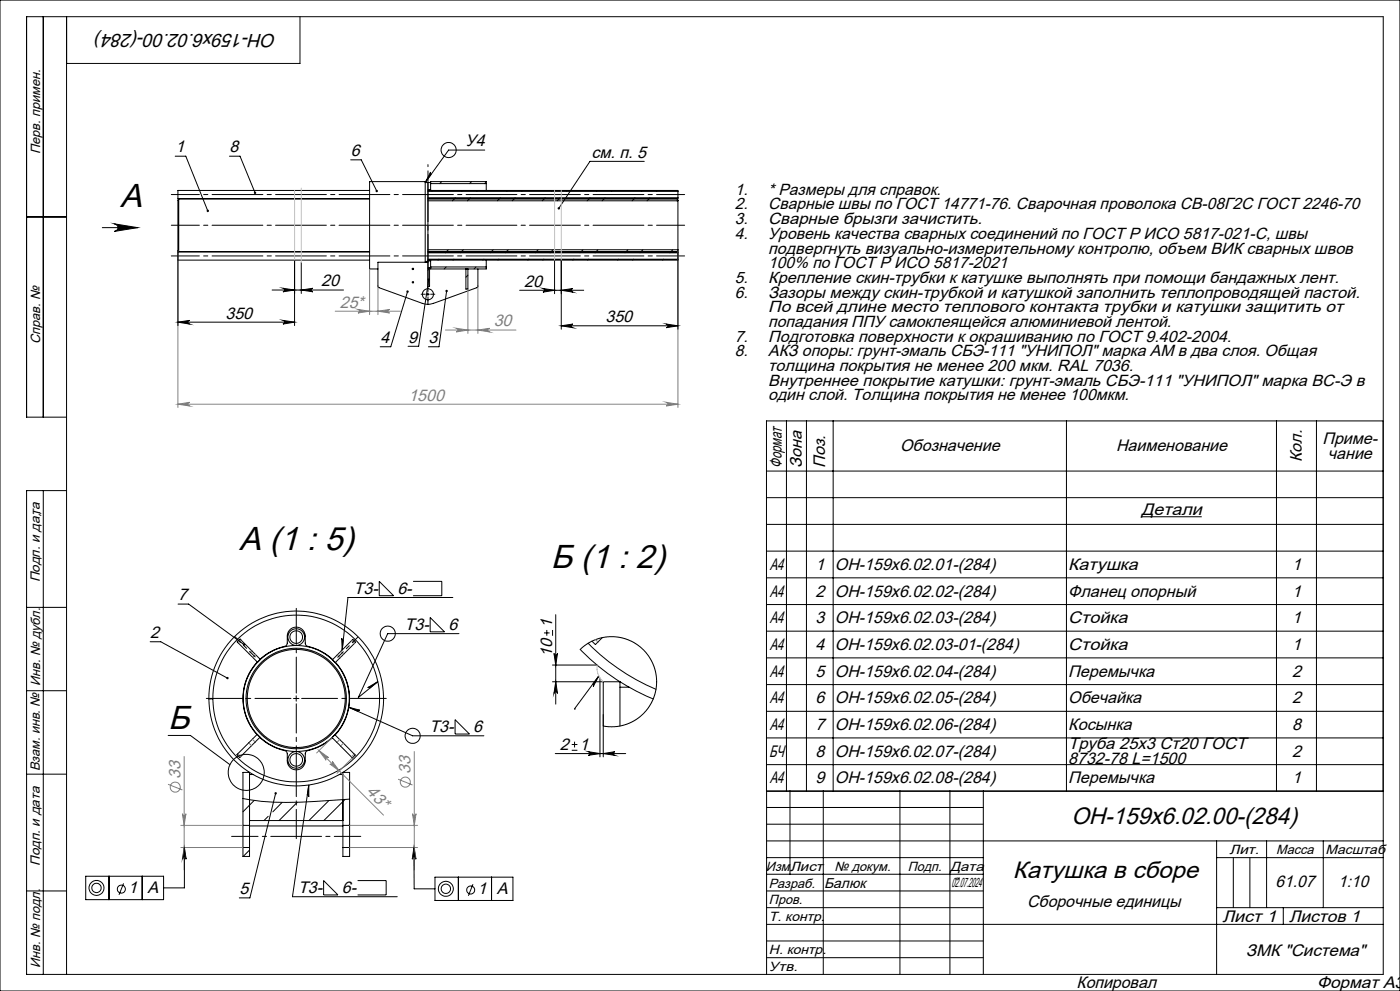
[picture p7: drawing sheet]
<svg xmlns="http://www.w3.org/2000/svg" width="420mm" height="297mm" viewBox="0 0 420 297" stroke-linecap="round" stroke-linejoin="round" font-family="sans-serif">
<g fill="none" stroke="#000" stroke-width=".3">
<path d="M0 0h420v297h-420zM13 5v120M20 5v287M90 5v14h-70M52.6 46.8h3.1l6.6 16.4M53.6 59.6v15.9l-.2-.4v-15.1zM68.8 46.8h3.2l4.5 11M105.2 47.9h3.2l4.6 9.4M110.9 57.1h-57.5v2.5h57.5M128.4 54.7v23.6M128.4 57.1h75v.3M128.4 57.4h75"/>
<path d="M128.4 59.3h75M128.4 56.8h.8M129.2 56.8v.3M129.2 55h16.7M129.2 51.6l-.1 .4 .2 .3-1.7 2.4zM129.9 57.1l-.4 .3M132.5 54.4l-.6 .6M136.6 59.3l-.9 .9M138.8 57.1l-.3 .3M141.1 59.3l-.9 .9M141.5 54.4l-.6 .6M143.3 57.1l-.3 .3"/>
<path d="M145.4 45h-10.8l-7 9.7h1.6M145.9 55v2.1M145.9 55v-.6h-16.7v2.4M145.9 54.5l-.5 .5M150.1 59.3l-.9 .9M152.3 57.1l-.3 .3M154.6 59.3l-.9 .9M156.8 57.1l-.3 .3M163.5 59.3l-.8 .9M165.8 57.1l-.3 .3M168.1 59.3l-1 .9M170.3 57.1l-.3 .3"/>
<path d="M177 59.3l-.9 .9M179.2 57.1l-.3 .3M181.5 59.3l-.9 .9M183.7 57.1l-.3 .3M190.5 59.3l-.9 .9M192.7 57.1l-.3 .3M193.3 48.4h-16.3l-9.4 14M195 59.3l-.9 .9M197.2 57.1l-.3 .3M203.1 59.6l.3 .6M203.3 59.9l-.2 .3M203.4 57.4v1.9"/>
<path d="M203.4 59.3v.3h-75M8 65h12M30.7 68.2h10.6M34.3 67.1l7 1.1-7 1.2a1.13 1.13 0 0 0 1.1-1.2 1.13 1.13 0 0 0-1.1-1.1zM53.4 75.1v22.5M88.4 78v19.6M90.4 78.7v9.2M110.9 75.5h-57.5v2.5h57.5M127.6 78.6v-24.2h-16.7v26.2h2.5M128.4 78.3v8.2M128.4 75.8h75v1.9h-75M128.4 78.6h-15v7.3l.2 .2 13.1 4.8 1.7 .3"/>
<path d="M128.4 78h75M128.4 75.5h75M128.4 78.3h-.3v.3M128.4 78.2h.8M128.4 60.2h75M128.4 74.9h75M129.2 78v.2M129.2 78.2v2.4h16.7v-.6M131.7 77.7l-.3 .3M134.5 74.9l-.9 .9M136.2 77.7l-.3 .3M139 74.9l-.9 .9"/>
<path d="M145.2 77.7l-.3 .3M145.9 78v2M148 74.9l-.9 .9M149.6 77.7l-.2 .3M152.5 74.9l-.9 .9M158.6 77.7l-.3 .3M161.4 74.9l-.9 .9M163.1 77.7l-.3 .3M165.9 74.9l-.9 .9M166.4 78v10M168.4 78v20.7M172.1 77.7l-.3 .3"/>
<path d="M174.9 74.9l-.9 .9M176.6 77.7l-.3 .3M179.4 74.9l-.9 .9M185.6 77.7l-.3 .3M188.4 74.9l-.9 .9M190.1 77.7l-.3 .3M192.9 74.9l-.9 .9M199 77.7l-.2 .3M201.9 74.9l-1 .9M203.4 60.2v14.7M203.4 74.9v23.8M203.4 75.1l-.3 .4"/>
<path d="M203.4 77.8l-.2 .2M53.4 96.6h35M53.4 96.6l3.5-.6a.55 .55 0 0 0-.5 .6 .55 .55 0 0 0 .5 .5zM81.6 86.9h21.4M84.9 96l3.5 .6-3.5 .5a.55 .55 0 0 0 .5-.5 .55 .55 0 0 0-.5-.6zM84.9 86.4l3.5 .5-3.5 .6a.53 .53 0 0 0 .5-.6 .53 .53 0 0 0-.5-.5zM90.4 86.9l3.5-.5a.53 .53 0 0 0-.5 .5 .53 .53 0 0 0 .5 .6zM122.3 87.4l-5.1 16.5h-3.1M123.6 80.6h.5M128 88.2h.8M128.4 87.8v.8M128.4 89.8v1.4"/>
<path d="M128.4 86.5a1.66 1.66 0 0 1 1.6 1.7 1.66 1.66 0 0 1-1.6 1.6M128.4 86.5a1.66 1.66 0 0 0-1.7 1.7 1.66 1.66 0 0 0 1.7 1.6M128.4 80.3h.8M128.6 83.8l-3 20h-3.2M128.9 80.3v5.5h-.5M128.9 80.5l-.5 .5M129.2 80h16.7M129.3 80l-.3 .3M133.8 80l-.6 .6M134 87.2l-2.3 16.7h-3.2M139.8 80.6v6h.6v-6M140.4 82.5l-.6 .6"/>
<path d="M142.8 80l-.6 .6M143.4 80.6v5.2l-.2 .3-13.1 4.8-1.7 .3M155.9 87h19.2M162.9 86.5l3.5 .5-3.5 .6a.55 .55 0 0 0 .5-.6 .55 .55 0 0 0-.5-.5zM168.4 97.6l3.5-.5a.55 .55 0 0 0-.5 .6 .55 .55 0 0 0 .5 .5zM168.4 97.6h35M168.4 87l3.5-.5a.55 .55 0 0 0-.5 .5 .55 .55 0 0 0 .5 .6zM199.9 97.1l3.5 .5-3.5 .6a.55 .55 0 0 0 .5-.5 .55 .55 0 0 0-.5-.6zM20 125h-12v-120h407v287h-407v-145h12M235.9 126.1v111.1M241.9 126.1v111.1M249.9 126.1v111.1"/>
<path d="M319.9 126.1v111.1M382.9 126.1v111.1M394.9 126.1v111.1M414.9 126.1h-185l.1 165.9M13 147v145M229.9 141.2h185M229.9 149.2h185M229.9 157.2h185M342.4 154.9h18.1M113.8 174.2l4.3 4.3h-4.3zM123.9 174.2h8.6v4.3h-8.6M135.9 179.1h-31.5l-1.7 15.7"/>
<path d="M229.9 165.2h185M229.9 173.2h185M8 182h12M45 192.3h3.2l20 10.9M53.4 181h3.2l16.6 12.2M70.2 191a26.2 26.2 0 0 1 41.3 5.1 26.2 26.2 0 0 1-15.8 38.5 26.2 26.2 0 0 1-33-25.2h1.2a25 25 0 0 0 37.1 21.8 25 25 0 0 0 1.1-43.1 25 25 0 0 0-38.2 19.9v1.3h-1.2a26.3 26.3 0 0 1 7.5-18.3zM71.2 192.4l.8-.9 6.1 6.1-.8 .9zM77.2 198.4a16.1 16.1 0 0 0-.1 21.8M78 197.6a17.9 17.9 0 0 1 7.8-4.1l.4-.7a5.7 5.7 0 0 1 .3-3.5 2.71 2.71 0 0 1 3-1.3 2.71 2.71 0 0 1 2.1 2.6v2.3l.4 .7a16.5 16.5 0 0 1 7.8 4.1M100.6 198.5a16 16 0 0 1-.1 21.8M101.8 195.6l4-4 .9 .9-6.1 6.1-.9-.9zM102.5 191.3l.5 .5-.3 3z"/>
<path d="M129 185.1l4.3 4.3h-4.3zM137.7 189.9h-21.4l-8.8 19.2 5.8-4.8M163.2 189.7h1.7M164 188.8v1.7M165.7 199.3h13.4M165.8 188.8v1.7M166.2 195.8a.53 .53 0 0 0 .5 .5 .53 .53 0 0 0 .6-.5l-.6 3.5zM166.7 184.2v26.8M176.5 192.8a63.3 63.3 0 0 0 20.3 13.8M180.7 191.1l-2.1 2.1-1-1M229.9 181.2h185M229.9 189.2h185"/>
<path d="M229.9 197.2h185M8 207h12M63.3 209.3v.1M88.1 209.3h1.6M88.9 208.5v1.6M104.6 211.9l19.2 8.6h21.4M104.6 211.9l3.4 1h-.5l-.2 .2zM110.3 206.1l3-1.8-2.3 1.9zM136.5 215.7l4.3 4.3h-4.3zM165.7 204.3h20.3v13.3M166.7 204.3l.6 3.5a.53 .53 0 0 0-.6-.5 .53 .53 0 0 0-.5 .5zM172.3 212.5h.1"/>
<path d="M179.6 202.6l-1.6 3.1 .1-.3-.2-.4zM179.6 202.6l-7.3 9.9M180 203.2v23.6M181 204.3v22.5M186 205.9h2.7M196 209.5a62.7 62.7 0 0 1-21.9-14.9l2.6-2 3.1-1.3 2.9-.5h2l2.1 .4 3.5 1.4 2.6 2 2.1 2.6 1.4 3.2 .6 3.4-.3 3.1-1.1 3.4-1.9 2.8-2.7 2.5-3 1.5-3.6 .7-3.4-.2M229.9 205.2h185M229.9 213.2h185M8 232h12M50.4 220.4h6.7l11.9 8.8M71.2 226.1l6-6 .8 .8-6.1 6.1-.8-.8zM72.9 239.3a79.6 79.6 0 0 0 21.5 .9l10.5-.7"/>
<path d="M74.9 232.1h1.1M76.3 239.9l-3.4 3.4M77.9 221a17.8 17.8 0 0 0 7.9 4.2l.4 .7a5.4 5.4 0 0 0 .3 3.4 2.7 2.7 0 0 0 3 1.3 2.7 2.7 0 0 0 2.1-2.6v-2.2l.4-.7a16.6 16.6 0 0 0 7.7-4M82.7 237.8l-7.7 31.3h-3.2M92.6 235.3l-4.9 33.4h31.5M92.6 235.3v3.5l-.4-.6zM98.7 239.9l-6 6M99.6 221l.9-.8 6.1 6.1-.9 .9zM101.8 232.1h1.1M103.5 239.6l-6.3 6.3M166.6 225.8h21.1M171.5 224.9h1.7"/>
<path d="M171.5 223.1h1.7M172.4 222.3v1.7M176.5 225.3l3.5 .5-3.5 .6a.55 .55 0 0 0 .5-.6 .55 .55 0 0 0-.5-.5zM181 225.8l3.5-.5a.55 .55 0 0 0-.5 .5 .55 .55 0 0 0 .5 .6zM229.9 221.2h185M229.9 229.2h185M229.9 237.2h185M230 237h185M237 237v25M247 237v55M270 237v55M285 237v55"/>
<path d="M295 237v55M55.3 254v12.1h-6.2M55.3 254l.5 3.5a.53 .53 0 0 0-.5-.5 .53 .53 0 0 0-.5 .5zM72.9 247.4v6.6M72.9 247.4v-15.9h2v15.9M72.9 254v2.7h2v-2.7M72.9 247.4h2M72.9 254h2M74.9 254.8l-1.9 1.9M74.9 247.4v6.6M74.9 247.5h28M74.9 245.9h28"/>
<path d="M80.5 244.6l-1.3 1.3M84.6 240.5l-2.8 2.8M89.2 240.4l-5.5 5.5M102.9 247.4v6.6M102.9 247.4v-15.9h2v15.9M102.9 254v2.7h2v-2.7M102.9 247.4h2M102.9 254h2M104.9 247.2l-.2 .2M104.9 247.4v6.6M124.2 254l.5 3.5a.53 .53 0 0 0-.5-.5 .53 .53 0 0 0-.5 .5zM124.2 254v12.4h6.3"/>
<path d="M230 257h65M230 242h65M230 247h65M230 252h185M365 252v40M365 257h50M370 257v15M375 257v15M380 252v20M397 252v20M8 267h12M25.7 262.6h23.4v7h-23.4z"/>
<path d="M32.7 262.6v7M37.1 264.8l-1.4 3.4M42.7 262.6v7M97.1 263.9l4.3 4.3h-4.3zM107.3 263.9h8.6v4.3h-8.6M130.5 262.9h23.4v7h-23.4zM137.5 262.9v7M141.9 265l-1.4 3.5M147.5 262.9v7M230 262h65M230 267h65M230 272h65"/>
<path d="M230 277h185M365 272h50M385 272v5M230 282h65M230 287h65"/>
<circle cx="134.6" cy="45" r="2.26"/>
<circle cx="123.9" cy="84.6" r=".21"/>
<circle cx="123.9" cy="80.6" r=".21"/>
<circle cx="88.9" cy="190.9" r="2.5"/>
<circle cx="88.9" cy="190.9" r="1.9"/>
<circle cx="116.3" cy="189.9" r="2.27"/>
<circle cx="88.9" cy="209.3" r="15.9"/>
<circle cx="88.9" cy="209.3" r="15.1"/>
<circle cx="88.9" cy="209.3" r="14.7"/>
<circle cx="73.9" cy="231.5" r="5.4"/>
<circle cx="88.9" cy="227.7" r="2.5"/>
<circle cx="88.9" cy="227.7" r="1.9"/>
<circle cx="123.8" cy="220.5" r="2.26"/>
<circle cx="28.9" cy="266.1" r="1.4"/>
<circle cx="28.9" cy="266.1" r="2.24"/>
<circle cx="36.4" cy="266.5" r="1.2"/>
<circle cx="133.8" cy="266.4" r="2.24"/>
<circle cx="133.8" cy="266.4" r="1.39"/>
<circle cx="141.2" cy="266.7" r="1.2"/>
</g>
<g fill="none" stroke="#808080" stroke-width=".3">
<path d="M53.4 75.1v47M203.4 75.1v47M100.6 93.3h19.5M107.4 92.7l3.5 .6-3.5 .5a.53 .53 0 0 0 .5-.5 .53 .53 0 0 0-.5-.6zM110.9 80.6v13.7M113.4 93.3l3.5-.6a.53 .53 0 0 0-.5 .6 .53 .53 0 0 0 .5 .5zM113.4 85.8v8.5M133.6 98.9h21.2M136.9 98.4l3.5 .5-3.5 .6a.55 .55 0 0 0 .5-.6 .55 .55 0 0 0-.5-.5zM140.4 86.6v13.3M143.4 98.9l3.5-.5a.55 .55 0 0 0-.5 .5 .55 .55 0 0 0 .5 .6zM143.4 85.8v14.1"/>
<path d="M53.4 121.1l3.5-.5a.55 .55 0 0 0-.5 .5 .55 .55 0 0 0 .5 .6zM53.4 121.1h150M199.9 120.6l3.5 .5-3.5 .6a.55 .55 0 0 0 .5-.6 .55 .55 0 0 0-.5-.5zM72.3 191.8l-.8 .9M75.6 195.1l-.9 .8M76.7 196.2l-.9 .8M101.2 196.3l.8 .8M102.3 195.2l.8 .8M105.5 191.9l.9 .9M178.6 191.7l.8 .7M50.4 235.1l4.3 1.6M55.2 226.7v34"/>
<path d="M71.4 225.9l.8 .8M74.6 222.6l.9 .9M75.7 221.5l.9 .9M95.7 225l2.9 2a.54 .54 0 0 0-.8 .1 .54 .54 0 0 0 0 .7zM95.7 225l19.3 19.3M99.6 221l-4.6 4.7M99.7 228.2l2.1 2.9-2.8-2.2a.52 .52 0 0 0 .7 0 .52 .52 0 0 0 0-.7zM101.9 221.6l-.8 .9M103 222.7l-.8 .9M105.7 227.2l-4.6 4.6M106.3 226l-.9 .8M119.5 233.5l4.3 1.8"/>
<path d="M124.3 225.2v35.5M54.3 247.4h18.5M54.3 254h18.5M54.7 243.9a.53 .53 0 0 0 .5 .5 .53 .53 0 0 0 .6-.5l-.6 3.5zM55.2 254l.6 3.5a.53 .53 0 0 0-.6-.6 .53 .53 0 0 0-.5 .6zM104.9 247.4h20.4M104.9 254h20.4M123.8 243.9a.53 .53 0 0 0 .5 .5 .53 .53 0 0 0 .5-.5l-.5 3.5zM124.3 254l.5 3.5a.53 .53 0 0 0-.5-.5 .53 .53 0 0 0-.5 .5z"/>
<circle cx="52.6" cy="235.9" r="1.51"/>
<circle cx="121.6" cy="234.4" r="1.51"/>
</g>
<path d="M51.4 58.3h154M51.4 67.5h154M205.4 76.7h-154" fill="none" stroke="#000" stroke-width=".3" stroke-dasharray="15.2 1.3 1.3 1.3" stroke-dashoffset="6.8"/>
<path d="M128.4 87.4v-38.1" fill="none" stroke="#000" stroke-width=".3" stroke-dasharray="15.2 1.3 1.3 1.3" stroke-dashoffset="-1.9"/>
<path d="M127.6 88.2h-1.3M128.4 89v1.2M129.2 88.2h1.2" fill="none" stroke="#000" stroke-width=".3" stroke-dasharray="15.2 1.3 1.3 1.3"/>
<path d="M108.2 250.7h-38.7" fill="none" stroke="#000" stroke-width=".3" stroke-dasharray="15.2 1.3 1.3 1.3" stroke-dashoffset="7.3"/>
<path d="M70.5 190.8l6.1 6.1M107.4 190.9l-6.1 6.1" fill="none" stroke="#000" stroke-width=".3" stroke-dasharray="15.2 1.3 1.3 1.3" stroke-dashoffset="12.9"/>
<path d="M88.9 210.9v40.4" fill="none" stroke="#000" stroke-width=".3" stroke-dasharray="15.2 1.3 1.3 1.3" stroke-dashoffset="6.5"/>
<path d="M87.3 209.3h-25.4M88.9 207.7v-25.4M90.5 209.3h25.4" fill="none" stroke="#000" stroke-width=".3" stroke-dasharray="15.2 1.3 1.3 1.3" stroke-dashoffset="4.4"/>
<path d="M88.4 57.1v20.9M90.4 56.4v22.3M166.4 57.1v20.9M168.4 57.1v20.9M179.1 199.3a5.6 5.6 0 0 0 1.9 5" fill="none" stroke="#c0c0c0" stroke-width=".3"/>
<g fill="#000">
<path d="M34.3 67.1l7 1.1-7 1.2a1.13 1.13 0 0 0 1.1-1.2 1.13 1.13 0 0 0-1.1-1.1z"/>
<path d="M62.1 63l.1 .5h.3l-.2-.3 .2 .3 .1-.1-.1-.5zM76.2 57.6l.1 .5h.3l-.1-.3 .1 .3 .2-.1v-.5zM112.7 57l.2 .6h.3l-.2-.3 .2 .3 .1-.1-.1-.5zM122 87.1a.36 .36 0 0 0 0 .5 .36 .36 0 0 0 .5 0 .36 .36 0 0 0-.1-.5l-.1 .3 .1-.3zM167.4 62.2l.1 .6 .1-.4-.1 .4a.35 .35 0 0 0 .4-.1 .35 .35 0 0 0 0-.5 .35 .35 0 0 0-.5 0zM128.4 83.5a.36 .36 0 0 0-.1 .5 .36 .36 0 0 0 .6 0 .36 .36 0 0 0-.2-.6l-.1 .4 .1-.4zM133.7 87a.37 .37 0 0 0 .1 .5 .37 .37 0 0 0 .5-.2 .37 .37 0 0 0-.2-.4l-.1 .3 .1-.3zM129.2 51.6l-.1 .4 .2 .3-1.7 2.4z"/>
</g>
<g fill="#808080">
<path d="M54.7 243.9a.53 .53 0 0 0 .5 .5 .53 .53 0 0 0 .6-.5l-.6 3.5zM55.2 254l.6 3.5a.53 .53 0 0 0-.6-.6 .53 .53 0 0 0-.5 .6z"/>
<path d="M123.8 243.9a.53 .53 0 0 0 .5 .5 .53 .53 0 0 0 .5-.5l-.5 3.5zM124.3 254l.5 3.5a.53 .53 0 0 0-.5-.5 .53 .53 0 0 0-.5 .5z"/>
<path d="M95.7 225l2.9 2a.54 .54 0 0 0-.8 .1 .54 .54 0 0 0 0 .7zM99.7 228.2l2.1 2.9-2.8-2.2a.52 .52 0 0 0 .7 0 .52 .52 0 0 0 0-.7z"/>
</g>
<path d="M68 203v.5h.5l-.3-.3 .3 .2-.1-.5zM72.9 193l.1 .5 .5-.1-.3-.2 .3 .2-.1-.5zM82.5 237.5a.35 .35 0 0 0 0 .5 .35 .35 0 0 0 .5-.1 .35 .35 0 0 0-.2-.5l-.1 .4 .1-.4zM55.3 254l.5 3.5a.53 .53 0 0 0-.5-.5 .53 .53 0 0 0-.5 .5zM124.2 254l.5 3.5a.53 .53 0 0 0-.5-.5 .53 .53 0 0 0-.5 .5zM102.5 191.3l.5 .5-.3 3zM104.6 211.9l3.4 1h-.5l-.2 .2zM92.6 235.3v3.5l-.4-.6zM110.3 206.1l.7 .1 2.3-1.9zM179.6 202.6l-1.6 3.1 .1-.3-.2-.4z" fill="#000"/>
<g fill="#808080">
<path d="M113.4 93.3l3.5-.6a.53 .53 0 0 0-.5 .6 .53 .53 0 0 0 .5 .5zM107.4 92.7l3.5 .6-3.5 .5a.53 .53 0 0 0 .5-.5 .53 .53 0 0 0-.5-.6z"/>
<path d="M53.4 121.1l3.5-.5a.55 .55 0 0 0-.5 .5 .55 .55 0 0 0 .5 .6zM199.9 120.6l3.5 .5-3.5 .6a.55 .55 0 0 0 .5-.6 .55 .55 0 0 0-.5-.5zM136.9 98.4l3.5 .5-3.5 .6a.55 .55 0 0 0 .5-.6 .55 .55 0 0 0-.5-.5zM143.4 98.9l3.5-.5a.55 .55 0 0 0-.5 .5 .55 .55 0 0 0 .5 .6z"/>
</g>
<g fill="#000">
<path d="M84.9 96l3.5 .6-3.5 .5a.55 .55 0 0 0 .5-.5 .55 .55 0 0 0-.5-.6zM53.4 96.6l3.5-.6a.55 .55 0 0 0-.5 .6 .55 .55 0 0 0 .5 .5z"/>
<path d="M84.9 86.4l3.5 .5-3.5 .6a.53 .53 0 0 0 .5-.6 .53 .53 0 0 0-.5-.5zM90.4 86.9l3.5-.5a.53 .53 0 0 0-.5 .5 .53 .53 0 0 0 .5 .6z"/>
<path d="M162.9 86.5l3.5 .5-3.5 .6a.55 .55 0 0 0 .5-.6 .55 .55 0 0 0-.5-.5zM168.4 87l3.5-.5a.55 .55 0 0 0-.5 .5 .55 .55 0 0 0 .5 .6zM176.5 225.3l3.5 .5-3.5 .6a.55 .55 0 0 0 .5-.6 .55 .55 0 0 0-.5-.5zM181 225.8l3.5-.5a.55 .55 0 0 0-.5 .5 .55 .55 0 0 0 .5 .6z"/>
<path d="M199.9 97.1l3.5 .5-3.5 .6a.55 .55 0 0 0 .5-.5 .55 .55 0 0 0-.5-.6zM168.4 97.6l3.5-.5a.55 .55 0 0 0-.5 .6 .55 .55 0 0 0 .5 .5z"/>
<path d="M166.2 195.8a.53 .53 0 0 0 .5 .5 .53 .53 0 0 0 .6-.5l-.6 3.5zM166.7 204.3l.6 3.5a.53 .53 0 0 0-.6-.5 .53 .53 0 0 0-.5 .5z"/>
</g>
<g font-size="10">
<text x="36" y="62">A</text>
<text x="71.8" y="164.7">A (1 : 5)</text>
<text x="165.3" y="170.1">Б (1 : 2)</text>
<text x="50.5" y="218.4">Б</text>
</g>
<g font-size="7.1">
<text x="321.4" y="246.9">ОН-159х6.02.00-(284)</text>
<text x="303.9" y="263.2">Катушка в сборе</text>
</g>
<text font-size="5.7" x="83" y="10.3" transform="rotate(-180 83 10.3)">ОН-159х6.02.00-(284)</text>
<g font-size="5.3">
<text x="15.2" y="155.6" transform="rotate(-90 15.2 155.6)">&quot;</text>
<text x="285.8" y="266.4">&quot;</text>
</g>
<g font-size="5">
<text x="52.7" y="45.7">1</text>
<text x="68.9" y="45.7">8</text>
<text x="105.2" y="46.8">6</text>
<text x="139.7" y="43.9">У4</text>
<text x="177.5" y="47.2">см. п. 5</text>
<text x="96.4" y="85.8">20</text>
<text x="157.3" y="85.9">20</text>
<text x="67.6" y="95.5">350</text>
<text x="181.6" y="96.6">350</text>
<text x="114.1" y="102.8">4</text>
<text x="122.4" y="102.7">9</text>
<text x="128.5" y="102.8">3</text>
<text x="270.1" y="135.3">Обозначение</text>
<text x="334.8" y="135.3">Наименование</text>
<text x="396.8" y="133">Приме-</text>
<text x="398.4" y="137.5">чание</text>
<text x="234.6" y="140.1" transform="rotate(-90 234.6 140.1)">Формат</text>
<text x="240.6" y="140.1" transform="rotate(-90 240.6 140.1)">Зона</text>
<text x="247.6" y="140.1" transform="rotate(-90 247.6 140.1)">Поз.</text>
<text x="390.6" y="138.4" transform="rotate(-90 390.6 138.4)">Кол.</text>
<text x="342.4" y="154.3">Детали</text>
<text x="230.9" y="170.8">А4</text>
<text x="244.6" y="170.8">1</text>
<text x="250.5" y="170.8">ОН-159х6.02.01-(284)</text>
<text x="320.5" y="170.8">Катушка</text>
<text x="387.6" y="170.8">1</text>
<text x="53.5" y="179.9">7</text>
<text x="106.1" y="178">Т3-</text>
<text x="119.2" y="178">6-</text>
<text x="230.9" y="178.8">А4</text>
<text x="244.6" y="178.8">2</text>
<text x="250.5" y="178.8">ОН-159х6.02.02-(284)</text>
<text x="320.5" y="178.8">Фланец опорный</text>
<text x="387.6" y="178.8">1</text>
<text x="45.1" y="191.2">2</text>
<text x="121.4" y="188.8">Т3-</text>
<text x="134.5" y="188.8">6</text>
<text x="165.6" y="188.2" transform="rotate(-90 165.6 188.2)">1</text>
<text x="230.9" y="186.8">А4</text>
<text x="244.6" y="186.8">3</text>
<text x="250.5" y="186.8">ОН-159х6.02.03-(284)</text>
<text x="320.5" y="186.8">Стойка</text>
<text x="387.6" y="186.8">1</text>
<text x="165.6" y="196.8" transform="rotate(-90 165.6 196.8)">10</text>
<text x="230.9" y="194.8">А4</text>
<text x="244.6" y="194.8">4</text>
<text x="250.5" y="194.8">ОН-159х6.02.03-01-(284)</text>
<text x="320.5" y="194.8">Стойка</text>
<text x="387.6" y="194.8">1</text>
<text x="230.9" y="202.8">А4</text>
<text x="244.6" y="202.8">5</text>
<text x="250.5" y="202.8">ОН-159х6.02.04-(284)</text>
<text x="320.5" y="202.8">Перемычка</text>
<text x="387.6" y="202.8">2</text>
<text x="230.9" y="210.8">А4</text>
<text x="244.6" y="210.8">6</text>
<text x="250.5" y="210.8">ОН-159х6.02.05-(284)</text>
<text x="320.5" y="210.8">Обечайка</text>
<text x="387.6" y="210.8">2</text>
<text x="128.9" y="219.4">Т3-</text>
<text x="142" y="219.4">6</text>
<text x="230.9" y="218.8">А4</text>
<text x="244.6" y="218.8">7</text>
<text x="250.5" y="218.8">ОН-159х6.02.06-(284)</text>
<text x="320.5" y="218.8">Косынка</text>
<text x="387.6" y="218.8">8</text>
<text x="167.9" y="224.7">2</text>
<text x="173.8" y="224.7">1</text>
<text x="230.8" y="226.8">БЧ</text>
<text x="244.6" y="226.8">8</text>
<text x="250.5" y="226.8">ОН-159х6.02.07-(284)</text>
<text x="320.5" y="224.5">Труба 25х3 Ст20 ГОСТ</text>
<text x="387.6" y="226.8">2</text>
<text x="320.5" y="229">8732-78 L=1500</text>
<text x="230.9" y="234.8">А4</text>
<text x="244.6" y="234.8">9</text>
<text x="250.5" y="234.8">ОН-159х6.02.08-(284)</text>
<text x="320.5" y="234.8">Перемычка</text>
<text x="387.6" y="234.8">1</text>
<text x="38.4" y="267.7">1</text>
<text x="44.3" y="267.7">A</text>
<text x="71.8" y="268">5</text>
<text x="89.4" y="267.6">Т3-</text>
<text x="102.5" y="267.6">6-</text>
<text x="143.2" y="268">1</text>
<text x="149.1" y="268">A</text>
<text x="382.7" y="265.7">61.07</text>
<text x="401.5" y="265.7">1:10</text>
<text x="308.2" y="271.9">Сборочные единицы</text>
<text x="366.7" y="276.3">Лист 1</text>
<text x="386.8" y="276.2">Листов 1</text>
<text x="373.8" y="286.5">ЗМК &quot;Система&quot;</text>
<text x="322.9" y="296">Копировал</text>
<text x="395.1" y="296">Формат А3</text>
</g>
<g font-size="5" fill="#808080">
<text x="101.9" y="92.2">25*</text>
<text x="148.1" y="97.8">30</text>
<text x="122.5" y="120">1500</text>
<text x="54.2" y="233.4" transform="rotate(-90 54.2 233.4)">33</text>
<text x="123.2" y="231.9" transform="rotate(-90 123.2 231.9)">33</text>
<text x="109.8" y="237.5" transform="rotate(45 109.8 237.5)">43*</text>
</g>
<g font-size="4.8">
<text x="220.5" y="58.4">1.</text>
<text x="230.5" y="58.4">* Размеры для справок.</text>
<text x="220.5" y="62.8">2.</text>
<text x="230.5" y="62.8">Сварные швы по ГОСТ 14771-76. Сварочная проволока СВ-08Г2С ГОСТ 2246-70</text>
<text x="220.5" y="67.2">3.</text>
<text x="220.5" y="71.6">4.</text>
<text x="230.5" y="67.2">Сварные брызги зачистить.</text>
<text x="230.5" y="71.6">Уровень качества сварных соединений по ГОСТ Р ИСО 5817-021-С, швы</text>
<text x="230.5" y="76">подвергнуть визуально-измерительному контролю, объем ВИК сварных швов</text>
<text x="230.5" y="80.4">100% по ГОСТ Р ИСО 5817-2021</text>
<text x="220.5" y="84.8">5.</text>
<text x="220.5" y="89.2">6.</text>
<text x="230.5" y="84.8">Крепление скин-трубки к катушке выполнять при помощи бандажных лент.</text>
<text x="230.5" y="89.2">Зазоры между скин-трубкой и катушкой заполнить теплопроводящей пастой.</text>
<text x="230.5" y="93.6">По всей длине место теплового контакта трубки и катушки защитить от</text>
<text x="230.5" y="98">попадания ППУ самоклеящейся алюминиевой лентой.</text>
<text x="220.5" y="102.4">7.</text>
<text x="220.5" y="106.8">8.</text>
<text x="230.5" y="102.4">Подготовка поверхности к окрашиванию по ГОСТ 9.402-2004.</text>
<text x="230.5" y="106.8">АКЗ опоры: грунт-эмаль СБЭ-111 &quot;УНИПОЛ&quot; марка АМ в два слоя. Общая</text>
<text x="230.5" y="111.2">толщина покрытия не менее 200 мкм. RAL 7036.</text>
<text x="230.5" y="120">один слой. Толщина покрытия не менее 100мкм.</text>
<text x="230.5" y="115.6">Внутреннее покрытие катушки: грунт-эмаль СБЭ-111 &quot;УНИПОЛ&quot; марка ВС-Э в</text>
</g>
<text font-size="4.3" x="247.3" y="266.1">Балюк</text>
<g font-size="4">
<text x="12" y="46.1" transform="rotate(-90 12 46.1)">Перв. примен.</text>
<text x="12" y="103.1" transform="rotate(-90 12 103.1)">Справ. №</text>
<text x="12" y="174.5" transform="rotate(-90 12 174.5)">Подп. и дата</text>
<text x="12" y="205.6" transform="rotate(-90 12 205.6)">Инв. № дубл.</text>
<text x="12" y="231.2" transform="rotate(-90 12 231.2)">Взам. инв. №</text>
<text x="368.8" y="255.8">Лит.</text>
<text x="382.9" y="255.8">Масса</text>
<text x="397.7" y="255.8">Масштаб</text>
<text x="12" y="259.5" transform="rotate(-90 12 259.5)">Подп. и дата</text>
<text x="229.8" y="261.1">Изм.</text>
<text x="237" y="261.1">Лист</text>
<text x="250.4" y="261">№ докум.</text>
<text x="272.4" y="261">Подп.</text>
<text x="285" y="261">Дата</text>
<text x="230.6" y="266">Разраб.</text>
<text x="285.5" y="265.8">02.07.2024</text>
<text x="230.7" y="271">Пров.</text>
<text x="230.7" y="276">Т. контр.</text>
<text x="230.7" y="286">Н. контр.</text>
<text x="12" y="290" transform="rotate(-90 12 290)">Инв. № подл.</text>
<text x="230.7" y="291">Утв.</text>
</g>
</svg>
